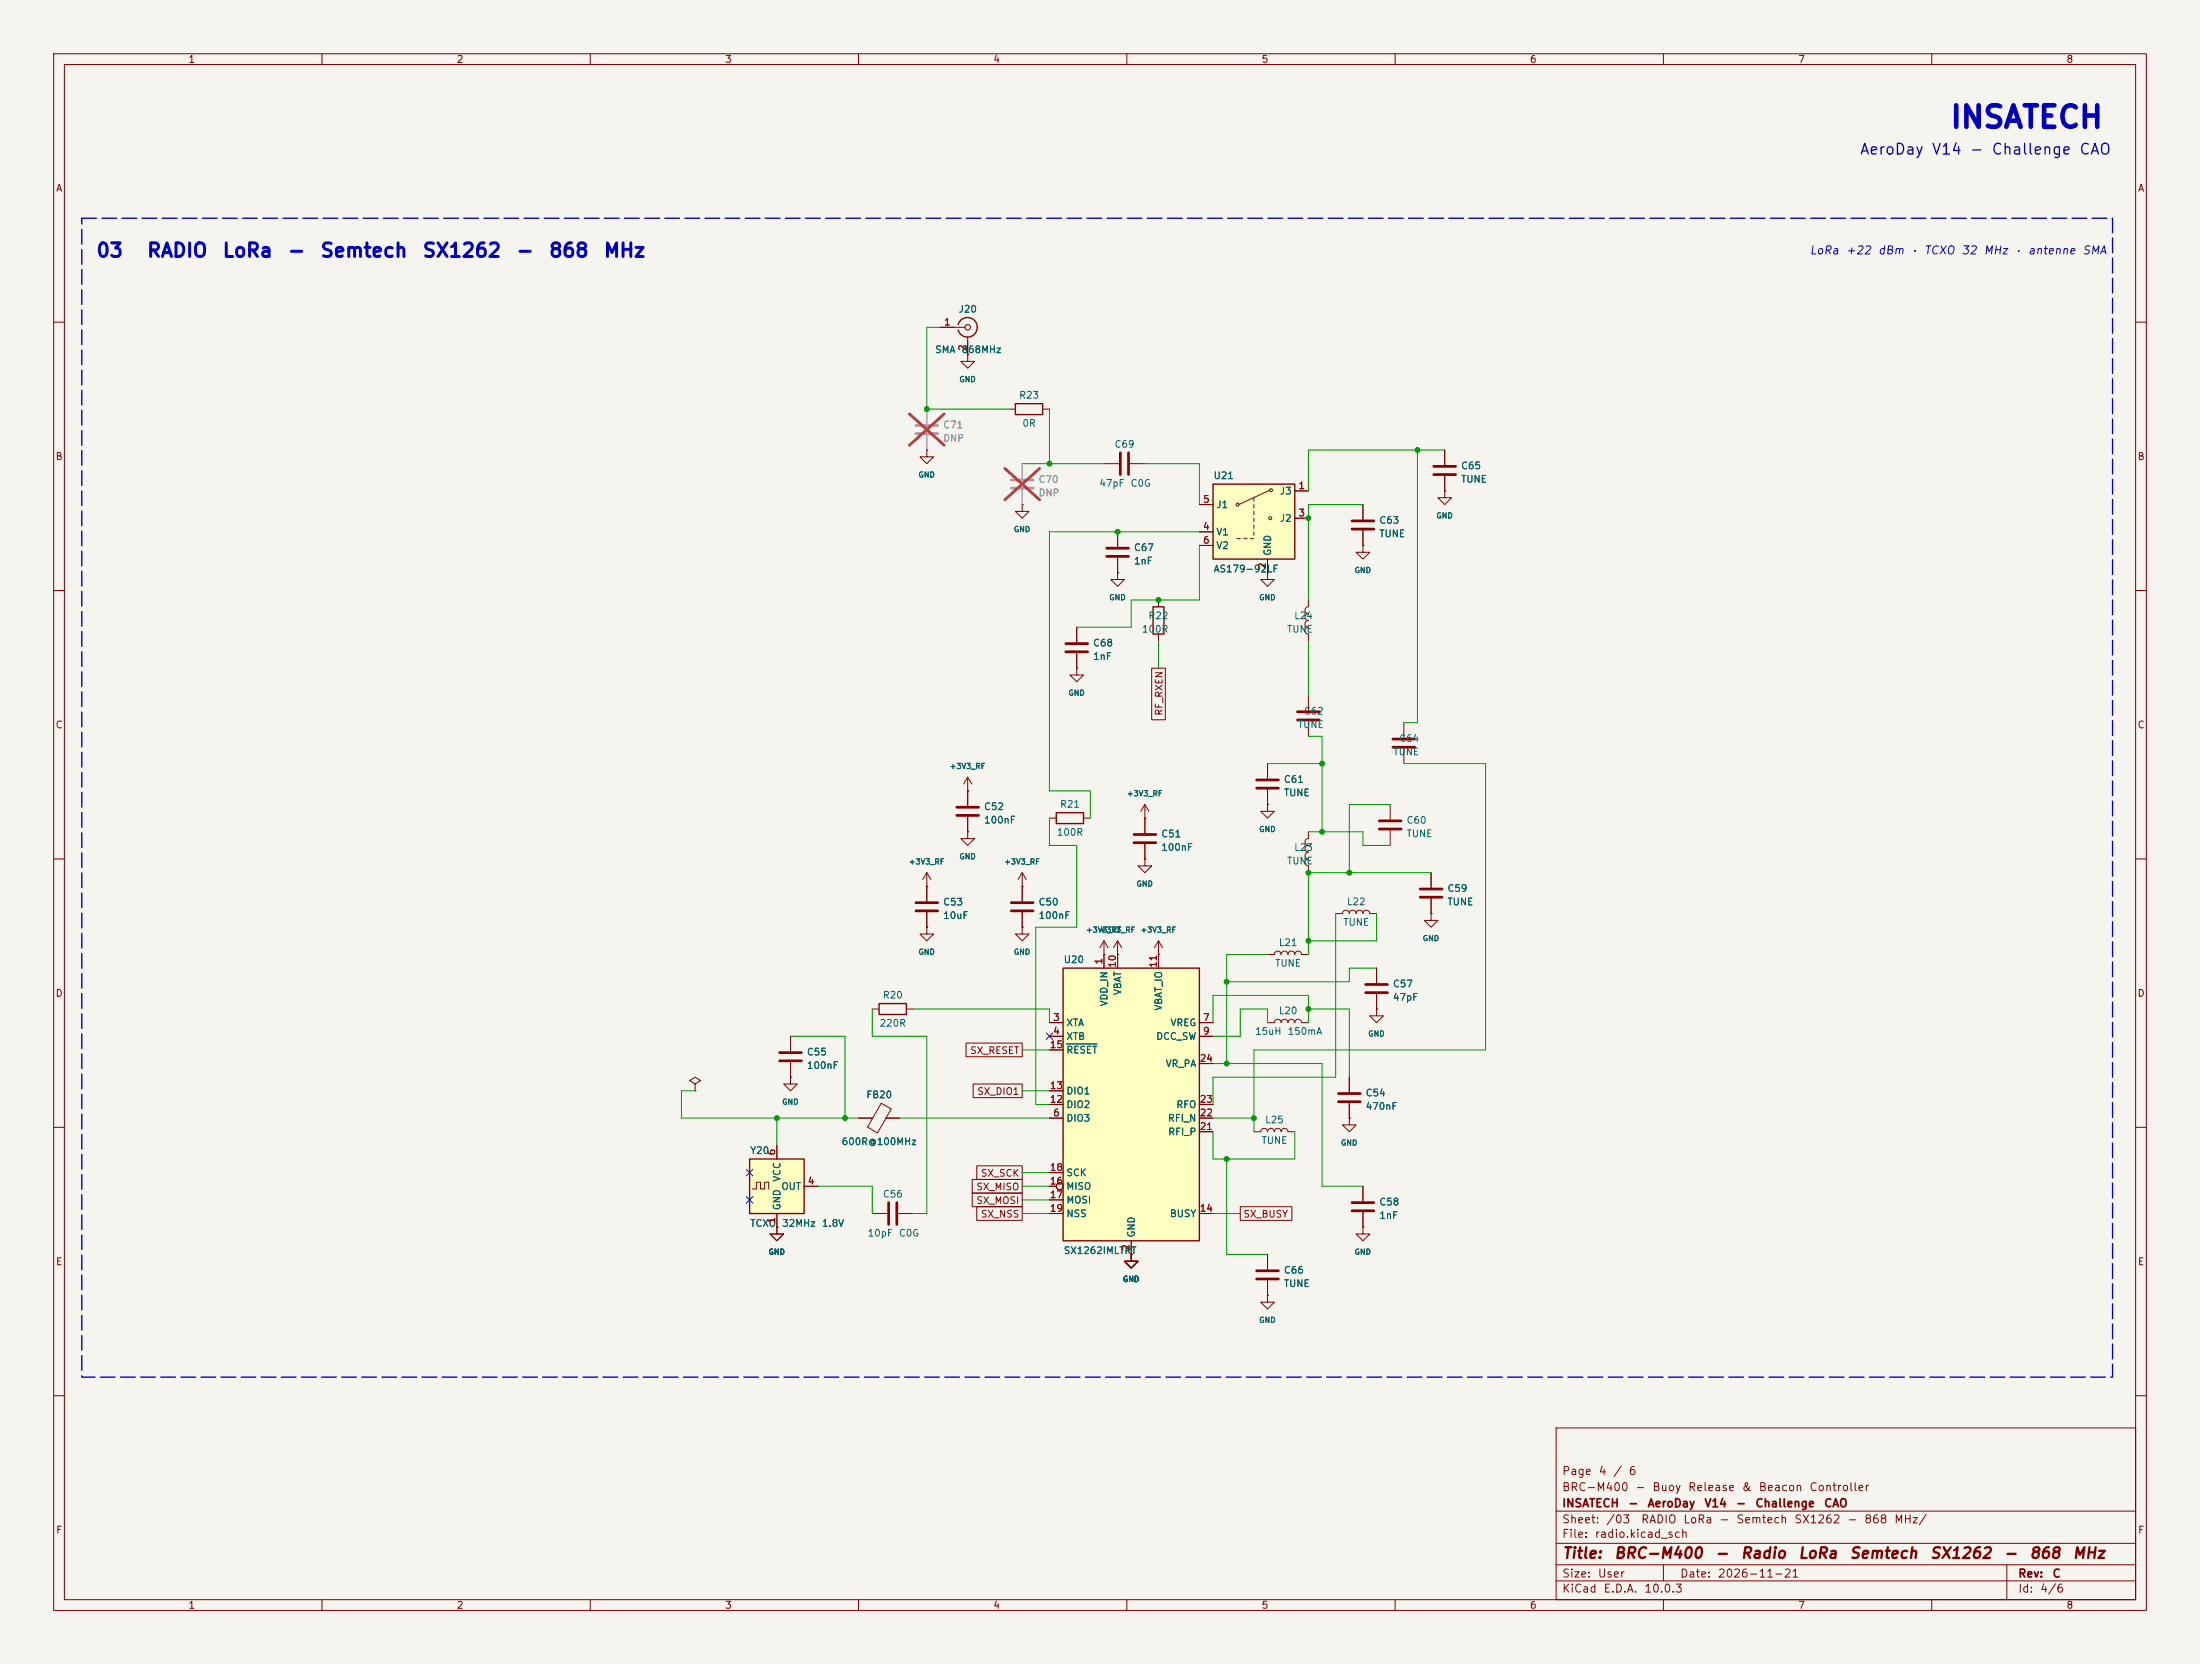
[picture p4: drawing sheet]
<svg xmlns="http://www.w3.org/2000/svg" width="410mm" height="310mm" viewBox="0 0 410 310" stroke-linecap="round" stroke-linejoin="round" font-family="sans-serif">
<path d="M0 0h410v310h-410z" fill="#f5f4ef" stroke="#f5f4ef" stroke-width=".19"/>
<g fill="none" stroke="#840000" stroke-width=".19">
<path d="M10 10h390v290h-390zM12 12h386v286h-386zM60 10v2M110 10v2M160 10v2M210 10v2M260 10v2M310 10v2M360 10v2M10 60h2M398 60h2M10 110h2"/>
<path d="M398 110h2M213.4 152.4h.1M213.4 149.9v5.3M213.4 157.2v2.8M213.4 149.9l-.8 1.2M213.4 149.9l.7 1.2M10 160h2M398 160h2M162.6 188h1.2M168.9 188h1.3M10 210h2M129.5 201.9l1.1-.6-1.1-.6-1 .6 1 .6v1.3"/>
<path d="M129.5 203.2h.1M251.5 208.3v1.3h1.2l-1.2 1.2-1.3-1.2h1.3M251.5 208.3h.1M398 210h2M144.8 228.6v1.3h1.2l-1.2 1.3-1.3-1.3h1.3M144.8 228.6h.1M162.6 226.1h2.8M167.4 226.1h2.8M10 260h2M290 266h108v32h-108zM398 260h2M60 298v2"/>
<path d="M110 298v2M160 298v2M210 298v2M260 298v2M290 294.5h108M290 291.5h108M290 287.5h108M290 281.5h108M310 291.5v3M310 298v2M360 298v2M374 291.5v6.5"/>
</g>
<path d="M211.3 155.5h4.1M211.3 157h4.1M165.6 224v4.1M167.1 224v4.1" fill="none" stroke="#840000" stroke-width=".51"/>
<path d="M163.8 187h5.1v2h-5.1z" fill="none" stroke="#840000" stroke-width=".25"/>
<path d="M139.7 215.9h10.2v10.2h-10.2z" fill="#ffffc2"/>
<path d="M139.7 215.9h10.2v10.2h-10.2z" fill="none" stroke="#840000" stroke-width=".25"/>
<g fill="none" stroke="#840000" stroke-width=".19">
<path d="M172.7 83.8v1.3h1.3l-1.3 1.3-1.3-1.3h1.3M172.7 83.8h.1M200.7 116.9v2.8M236.2 106.7v1.3h1.3l-1.3 1.2-1.3-1.2h1.3M236.2 106.7h.1M243.8 114.3a.64 .64 0 0 0-.6 .6 .64 .64 0 0 0 .6 .7 .64 .64 0 0 0-.6 .6 .64 .64 0 0 0 .6 .6 .64 .64 0 0 0-.6 .7 .64 .64 0 0 0 .6 .6v1.3M243.8 111.8v1.2a.64 .64 0 0 0-.6 .7 .64 .64 0 0 0 .6 .6M200.7 124.5v1.2h1.2l-1.2 1.3-1.3-1.3h1.3M200.7 124.5h.1M200.7 121.7v2.8M180.3 147.3h.1M180.3 155v1.2h1.3l-1.3 1.3-1.2-1.3h1.2"/>
<path d="M180.3 155h.1M180.3 144.8l-.7 1.3M180.3 144.8l.8 1.3M180.3 144.8v2.5M236.2 149.9v1.2h1.3l-1.3 1.3-1.3-1.3h1.3M236.2 149.9h.1M213.4 160v1.3h1.2l-1.2 1.3-1.3-1.3h1.3M213.4 160h.1M236.2 190.5h1.3a.64 .64 0 0 1 .6-.6 .64 .64 0 0 1 .7 .6 .64 .64 0 0 1 .6-.6 .64 .64 0 0 1 .6 .6 .64 .64 0 0 1 .7-.6 .64 .64 0 0 1 .6 .6 .64 .64 0 0 1 .6-.6 .64 .64 0 0 1 .7 .6h1.2M144.8 213.4v2.5M233.7 210.8h1.2a.64 .64 0 0 1 .7-.6 .64 .64 0 0 1 .6 .6 .64 .64 0 0 1 .7-.6 .64 .64 0 0 1 .6 .6 .64 .64 0 0 1 .6-.6 .64 .64 0 0 1 .7 .6 .64 .64 0 0 1 .6-.6 .64 .64 0 0 1 .6 .6h1.3M251.5 200.7v2.8"/>
<path d="M251.5 205.5v2.8M140.2 221.5h.8v-1.3h.7v1.3h.8v-1.3h.8v1.3M144.8 226.1v2.5M149.9 221h2.5M210.8 233.7v1.3h1.3l-1.3 1.2-1.3-1.2h1.3M210.8 233.7h.1M236.2 233.7v2.8M236.2 238.5v2.8"/>
</g>
<path d="M198.6 119.9h4.1M198.6 121.4h4.1M249.4 203.7h4.1M249.4 205.3h4.1M234.2 236.7h4.1M234.2 238.3h4.1" fill="none" stroke="#840000" stroke-width=".51"/>
<path d="M170.7 79.3h4.1M170.7 80.8h4.1M188.5 89.4h4M188.5 91h4" fill="none" stroke="#9c9b98" stroke-width=".51"/>
<path d="M172.7 76.2v2.8M172.7 81v2.8M190.5 86.4v2.8M190.5 91.2v2.8" fill="none" stroke="#9c9b98" stroke-width=".19"/>
<path d="M169.5 77.1l6.5 5.8M176 77.1l-6.5 5.8M187.3 87.3l6.4 5.8M193.7 87.3l-6.4 5.8" fill="none" stroke="#e12e31" stroke-width=".46"/>
<path d="M226.1 90.2h15.2v14h-15.2z" fill="#ffffc2"/>
<g fill="none" stroke="#840000" stroke-width=".19">
<path d="M223.5 99.1h2.6M223.5 94h2.6M233.7 92.7v.7M233.7 94v.6M233.7 95.3v.6M233.7 96.5v.7M233.7 97.8v.6M233.7 99.1v.6M236.6 91.3l-5.7 2.7M241.3 91.5h2.5M241.3 96.5h2.5M223.5 101.6h2.6"/>
<path d="M230.5 100.3h.6M231.8 100.3h.6M233 100.3h.7M236.2 104.2v2.5M243.8 129.6v2.8M243.8 134.4v2.8M254 228.6v1.3h1.3l-1.3 1.3-1.3-1.3h1.3M254 228.6h.1M236.2 241.3v1.3h1.3l-1.3 1.3-1.3-1.3h1.3M236.2 241.3h.1"/>
<circle cx="230.6" cy="94" r=".28"/>
<circle cx="236.7" cy="96.5" r=".28"/>
<circle cx="236.9" cy="91.3" r=".28"/>
</g>
<path d="M226.1 90.2h15.2v14h-15.2z" fill="none" stroke="#840000" stroke-width=".25"/>
<path d="M241.8 134.1h4.1M241.8 132.6h4.1" fill="none" stroke="#840000" stroke-width=".51"/>
<path d="M198.1 180.4h25.4v50.8h-25.4z" fill="#ffffc2"/>
<path d="M178.6 60.5a1.81 1.81 0 0 1 2.7-1 1.81 1.81 0 0 1 .1 2.9 1.81 1.81 0 0 1-2.8-.9M189.2 75.2h5.1v2h-5.1zM214.9 113h2v5.1h-2zM196.8 151.4h5.1v2h-5.1zM198.1 180.4h25.4v50.8h-25.4z" fill="none" stroke="#840000" stroke-width=".25"/>
<g fill="none" stroke="#840000" stroke-width=".19">
<path d="M175.3 61h4.5M180.3 66.1v1.2h1.3l-1.3 1.3-1.2-1.3h1.2M180.3 66.1h.1M180.3 62.8v3.3M188 76.2h1.2M194.3 76.2h1.3M172.7 83.8h.1M190.5 94v1.3h1.3l-1.3 1.2-1.3-1.2h1.3M190.5 94h.1M205.7 86.4h2.8M208.3 99.1v2.8M210.6 86.4h2.8"/>
<path d="M223.5 99.1h2.6M223.5 94h2.6M241.3 91.5h2.5M241.3 96.5h2.5M254 94v2.8M254 98.8v2.8M269.2 91.5v1.2h1.3l-1.3 1.3-1.2-1.3h1.2M269.2 91.5h.1M269.2 83.8v2.8M269.2 88.7v2.8M200.7 116.9v2.8M208.3 106.7v1.3h1.2l-1.2 1.2-1.3-1.2h1.3"/>
<path d="M208.3 106.7h.1M208.3 103.9v2.8M215.9 111.8v1.2M215.9 118.1v1.3M223.5 101.6h2.6M236.2 106.7h.1M236.2 104.2v2.5M254 101.6v1.3h1.3l-1.3 1.3-1.3-1.3h1.3M254 101.6h.1M200.7 124.5h.1M200.7 121.7v2.8M214.6 124.5h2.6v9.6h-2.6z"/>
<path d="M261.6 134.6v2.8M261.6 139.5v2.8M180.3 147.3h.1M180.3 155h.1M180.3 147.3v2.8M180.3 152.2v2.8M195.6 152.4h1.2M201.9 152.4h1.3M213.4 152.4h.1M213.4 152.4v2.8M213.4 157.2v2.8M236.2 149.9h.1"/>
<path d="M236.2 142.3v2.8M236.2 147.1v2.8M243.8 155v1.2a.64 .64 0 0 0-.6 .7 .64 .64 0 0 0 .6 .6 .64 .64 0 0 0-.6 .6 .64 .64 0 0 0 .6 .7 .64 .64 0 0 0-.6 .6 .64 .64 0 0 0 .6 .6 .64 .64 0 0 0-.6 .7 .64 .64 0 0 0 .6 .6v1.3M259.1 149.9v2.8M259.1 154.7v2.8M172.7 165.1h.1M172.7 172.7v1.3h1.3l-1.3 1.3-1.3-1.3h1.3M172.7 172.7h.1M172.7 162.6l-.7 1.2M172.7 162.6l.8 1.2M172.7 162.6v5.3M172.7 169.9v2.8"/>
<path d="M190.5 172.7v1.3h1.3l-1.3 1.3-1.3-1.3h1.3M190.5 172.7h.1M190.5 165.1h.1M190.5 162.6v5.3M190.5 169.9v2.8M190.5 162.6l-.8 1.2M190.5 162.6l.8 1.2M205.7 177.8h.1M205.7 175.3v5.1M205.7 175.3l-.7 1.2M205.7 175.3l.8 1.2M208.3 177.8h.1"/>
<path d="M208.3 175.3v5.1M208.3 175.3l-.8 1.2M208.3 175.3l.7 1.2M213.4 160h.1M215.9 177.8h.1M215.9 175.3v5.1M215.9 175.3l-.8 1.2M215.9 175.3l.8 1.2M236.2 177.8h1.3a.64 .64 0 0 1 .6-.6 .64 .64 0 0 1 .7 .6 .64 .64 0 0 1 .6-.6 .64 .64 0 0 1 .6 .6 .64 .64 0 0 1 .7-.6 .64 .64 0 0 1 .6 .6 .64 .64 0 0 1 .6-.6 .64 .64 0 0 1 .7 .6h1.2M248.9 170.2h1.3a.64 .64 0 0 1 .6-.6 .64 .64 0 0 1 .7 .6 .64 .64 0 0 1 .6-.6 .64 .64 0 0 1 .6 .6 .64 .64 0 0 1 .7-.6 .64 .64 0 0 1 .6 .6 .64 .64 0 0 1 .6-.6 .64 .64 0 0 1 .7 .6h1.2M266.7 170.2v1.3h1.3l-1.3 1.2-1.3-1.2h1.3M266.7 170.2h.1"/>
<path d="M266.7 162.6v2.8M266.7 167.4v2.8M147.3 193.1v2.8M147.3 197.9v2.8M180 194.3h10.5v2.6h-10.5zM195.6 190.5h2.5M195.6 193.1h2.5M195.6 195.6h2.5M223.5 190.5h2.6M223.5 193.1h2.6M223.5 198.1h2.6M256.5 188v1.2h1.3l-1.3 1.3-1.2-1.3h1.2"/>
<path d="M256.5 188h.1M256.5 180.4v2.8M256.5 185.2v2.8M144.8 213.4v2.5M147.3 200.7v1.2h1.3l-1.3 1.3-1.3-1.3h1.3M147.3 200.7h.1M160 208.3h2.6M164.2 205.5l1.9 1.1-2.6 4.5-1.8-1.1zM165.1 208.3h2.5M181.2 219.7h9.3v2.6h-9.3zM181.4 201.9h9.1v2.6h-9.1zM182 217.2h8.5v2.5h-8.5z"/>
<path d="M195.6 208.3h2.5M195.6 205.8h2.5M195.6 203.2h2.5M195.6 218.5h2.5M223.5 208.3h2.6M223.5 205.8h2.6M223.5 210.8h2.6M251.5 208.3h.1M251.5 200.7v2.8M251.5 205.5v2.8M144.8 228.6h.1M144.8 226.1v2.5"/>
<path d="M149.9 221h2.5M181.2 222.3h9.3v2.5h-9.3zM182 224.8h8.5v2.5h-8.5zM195.6 226.1h2.5M195.6 221h1.2M195.6 223.5h2.5M210.8 233.7h.1M210.8 231.2v2.5M223.5 226.1h2.6M231.1 224.8h9.7v2.5h-9.7zM236.2 233.7v2.8M236.2 238.5v2.8"/>
<path d="M254 228.6h.1M254 221v2.8M254 225.8v2.8M236.2 241.3h.1"/>
<circle cx="197.5" cy="221" r=".63"/>
</g>
<path d="M198.8 194.5h5.6" fill="none" stroke="#006464" stroke-width=".19"/>
<g fill="none" stroke="#840000" stroke-width=".51">
<path d="M208.8 84.3v4.1M210.3 84.3v4.1M252 97h4M252 98.6h4M267.2 86.9h4.1M267.2 88.4h4.1M206.2 102.1h4.1M206.2 103.7h4.1M259.6 139.2h4.1M259.6 137.7h4.1M178.3 150.4h4.1M178.3 151.9h4.1"/>
<path d="M234.2 145.3h4.1M234.2 146.8h4.1M257 152.9h4.1M257 154.5h4.1M170.7 168.2h4.1M170.7 169.7h4.1M188.5 168.2h4M188.5 169.7h4M264.7 165.6h4M264.7 167.2h4M145.3 196.1h4.1M145.3 197.6h4.1"/>
<path d="M254.5 183.4h4.1M254.5 184.9h4.1M252 224h4M252 225.6h4"/>
</g>
<circle cx="180.3" cy="61" r=".51" fill="none" stroke="#840000" stroke-width=".2"/>
<g fill="none" stroke="#009600" stroke-width=".19">
<path d="M175.3 61h-2.6v15.2h15.3M195.6 76.2v10.2M190.5 86.4h15.2M213.4 86.4h10.1v7.6M223.5 99.1h-27.9v48.2h7.6v5.1M254 94h-10.2v17.8M264.2 83.8v50.8h-2.6M269.2 83.8h-25.4v7.7M215.9 119.4v5.1M223.5 101.6v10.2h-12.7v5.1h-10.1M243.8 119.4v10.2M243.8 137.2h2.6v17.8"/>
<path d="M195.6 152.4v5.1h5.1v15.2h-7.7v33.1h2.6M236.2 142.3h10.2M243.8 155h10.2v2.5h5.1M259.1 149.9h-7.6v12.7M261.6 142.3h15.3v53.3h-43.2v15.2M236.2 177.8h-7.6v20.3M248.9 170.2v30.5h-22.8v5.1M256.5 170.2v5.1h-12.7M266.7 162.6h-22.9v15.2M147.3 193.1h10.2v15.2M162.6 188v5.1h10.1v33h-2.5M170.2 188h25.4v2.5"/>
<path d="M190.5 195.6h5.1M226.1 190.5v-5.1h17.7v5.1M226.1 198.1h20.3v22.9h7.6M236.2 190.5v-2.5h-5.1v5.1h-5M243.8 188h7.7v12.7M256.5 180.4h-5v2.5h-22.9M129.5 203.2h-2.5v5.1h33M144.8 208.3v5.1M167.6 208.3h28M190.5 203.2h5.1M190.5 218.5h5.1M226.1 210.8v5.1h15.2v-5.1"/>
<path d="M226.1 208.3h7.6M228.6 215.9v17.8h7.6M152.4 221h10.2v5.1M190.5 226.1h5.1M190.5 221h5.1M190.5 223.5h5.1M226.1 226.1h5"/>
</g>
<path d="M195 192.4l1.2 1.3M196.2 192.4l-1.2 1.3M139.1 217.8l1.2 1.3M140.3 217.8l-1.2 1.3M139.1 222.9l1.2 1.2M140.3 222.9l-1.2 1.2" fill="none" stroke="#000084" stroke-width=".19"/>
<path d="M15.2 40.7h378.5v215.9h-378.5z" fill="none" stroke="#0000c2" stroke-width=".25" stroke-dasharray="2.7 1"/>
<path d="M172.7 76.2v2.8M172.7 81v2.8M190.5 86.4v2.8M190.5 91.2v2.8" fill="none" stroke="#9c9b98" stroke-width=".19"/>
<path d="M169.5 77.1l6.5 5.8M176 77.1l-6.5 5.8M187.3 87.3l6.4 5.8M193.7 87.3l-6.4 5.8" fill="none" stroke="#e12e31" stroke-width=".46"/>
<g fill="#009600" stroke="#009600" stroke-width=".19">
<circle cx="228.6" cy="215.9" r=".46"/>
<circle cx="157.5" cy="208.3" r=".46"/>
<circle cx="144.8" cy="208.3" r=".46"/>
<circle cx="243.8" cy="188" r=".46"/>
<circle cx="228.6" cy="198.1" r=".46"/>
<circle cx="228.6" cy="182.9" r=".46"/>
<circle cx="233.7" cy="208.3" r=".46"/>
<circle cx="246.4" cy="155" r=".46"/>
<circle cx="246.4" cy="142.3" r=".46"/>
<circle cx="208.3" cy="99.1" r=".46"/>
<circle cx="195.6" cy="86.4" r=".46"/>
<circle cx="243.8" cy="96.5" r=".46"/>
<circle cx="215.9" cy="111.8" r=".46"/>
<circle cx="243.8" cy="175.3" r=".46"/>
<circle cx="243.8" cy="162.6" r=".46"/>
<circle cx="251.5" cy="162.6" r=".46"/>
<circle cx="172.7" cy="76.2" r=".46"/>
<circle cx="264.2" cy="83.8" r=".46"/>
</g>
<text font-size="4" fill="#0000c2" x="363.2" y="24.8">INSATECH</text>
<g font-size="2.5" fill="#0000c2">
<text x="17.8" y="48.6">03</text>
<text x="27.2" y="48.6">RADIO</text>
<text x="41.3" y="48.6">LoRa</text>
<text x="53.4" y="48.6">-</text>
<text x="59.5" y="48.6">Semtech</text>
<text x="78.6" y="48.6">SX1262</text>
<text x="96" y="48.6">-</text>
<text x="102.1" y="48.6">868</text>
<text x="112.4" y="48.6">MHz</text>
</g>
<text font-size="2" fill="#0000c2" x="346.5" y="29.3">AeroDay V14 - Challenge CAO</text>
<g font-size="2" fill="#840000">
<text x="291" y="290.8">Title:</text>
<text x="300.7" y="290.8">BRC-M400</text>
<text x="319.5" y="290.8">-</text>
<text x="324.3" y="290.8">Radio</text>
<text x="335" y="290.8">LoRa</text>
<text x="344.5" y="290.8">Semtech</text>
<text x="359.5" y="290.8">SX1262</text>
<text x="373.3" y="290.8">-</text>
<text x="378.1" y="290.8">868</text>
<text x="386.1" y="290.8">MHz</text>
</g>
<g font-size="1.5" fill="#0000c2">
<text x="337.1" y="47.8">LoRa</text>
<text x="343.9" y="47.8">+22</text>
<text x="349.9" y="47.8">dBm</text>
<text x="356" y="47.8">·</text>
<text x="358.5" y="47.8">TCXO</text>
<text x="365.4" y="47.8">32</text>
<text x="369.6" y="47.8">MHz</text>
<text x="375.4" y="47.8">·</text>
<text x="377.8" y="47.8">antenne</text>
<text x="388" y="47.8">SMA</text>
</g>
<g font-size="1.5" fill="#840000">
<text x="291" y="275.2">Page</text>
<text x="297.8" y="275.2">4</text>
<text x="300.5" y="275.2">/</text>
<text x="303.4" y="275.2">6</text>
<text x="291" y="281.2">INSATECH</text>
<text x="291" y="278.2">BRC-M400</text>
<text x="303.3" y="281.2">-</text>
<text x="304.7" y="278.2">-</text>
<text x="306.9" y="281.2">AeroDay</text>
<text x="307.8" y="278.2">Buoy</text>
<text x="314.5" y="278.2">Release</text>
<text x="317.5" y="281.2">V14</text>
<text x="323.4" y="281.2">-</text>
<text x="324.5" y="278.2">&amp;</text>
<text x="327" y="281.2">Challenge</text>
<text x="327.6" y="278.2">Beacon</text>
<text x="337.1" y="278.2">Controller</text>
<text x="339.8" y="281.2">CAO</text>
<text x="291" y="286.9">File:</text>
<text x="291" y="284.2">Sheet:</text>
<text x="297.1" y="286.9">radio.kicad_sch</text>
<text x="299.2" y="284.2">/03</text>
<text x="305.7" y="284.2">RADIO</text>
<text x="313.6" y="284.2">LoRa</text>
<text x="320.3" y="284.2">-</text>
<text x="323.5" y="284.2">Semtech</text>
<text x="334.3" y="284.2">SX1262</text>
<text x="344.1" y="284.2">-</text>
<text x="347.3" y="284.2">868</text>
<text x="352.9" y="284.2">MHz/</text>
<text x="291" y="297.1">KiCad</text>
<text x="291" y="294.3">Size:</text>
<text x="297.7" y="294.3">User</text>
<text x="298.7" y="297.1">E.D.A.</text>
<text x="306.3" y="297.1">10.0.3</text>
<text x="313" y="294.3">Date:</text>
<text x="320" y="294.3">2026-11-21</text>
<text x="376" y="294.3">Rev:</text>
<text x="376" y="297.1">Id:</text>
<text x="380.1" y="297.1">4/6</text>
<text x="382.4" y="294.3">C</text>
</g>
<g font-size="1.3" fill="#840000">
<text x="35" y="12">1</text>
<text x="85" y="12">2</text>
<text x="135" y="12">3</text>
<text x="185" y="12">4</text>
<text x="235" y="12">5</text>
<text x="285" y="12">6</text>
<text x="335" y="12">7</text>
<text x="385" y="12">8</text>
<text x="10.3" y="36">A</text>
<text x="398.3" y="36">A</text>
<text x="10.3" y="86">B</text>
<text x="398.3" y="86">B</text>
<text x="10.3" y="136">C</text>
<text x="217" y="133.4" transform="rotate(-90 217 133.4)">RF_RXEN</text>
<text x="398.3" y="136">C</text>
<text x="10.3" y="186">D</text>
<text x="398.3" y="186">D</text>
<text x="180.7" y="196.7">SX_RESET</text>
<text x="182" y="204.3">SX_DIO1</text>
<text x="182.7" y="219.5">SX_SCK</text>
<text x="181.8" y="222.1">SX_MISO</text>
<text x="181.8" y="224.6">SX_MOSI</text>
<text x="182.7" y="227.1">SX_NSS</text>
<text x="231.6" y="227.1">SX_BUSY</text>
<text x="10.3" y="236">E</text>
<text x="398.3" y="236">E</text>
<text x="10.3" y="286">F</text>
<text x="398.3" y="286">F</text>
<text x="35" y="300">1</text>
<text x="85" y="300">2</text>
<text x="135" y="300">3</text>
<text x="185" y="300">4</text>
<text x="235" y="300">5</text>
<text x="285" y="300">6</text>
<text x="335" y="300">7</text>
<text x="385" y="300">8</text>
</g>
<g font-size="1.3" fill="#006464">
<text x="178.5" y="58.5">J20</text>
<text x="174.2" y="66.1">SMA</text>
<text x="179.1" y="66.1">868MHz</text>
<text x="189.8" y="74.6">R23</text>
<text x="190.4" y="79.8">0R</text>
<text x="207.6" y="83.7">C69</text>
<text x="226.1" y="89.6">U21</text>
<text x="272.2" y="87.7">C65</text>
<text x="204.8" y="91">47pF</text>
<text x="210.6" y="91">C0G</text>
<text x="226.6" y="95">J1</text>
<text x="238.4" y="92.4">J3</text>
<text x="272.2" y="90.2">TUNE</text>
<text x="226.6" y="100">V1</text>
<text x="238.4" y="97.5">J2</text>
<text x="256.9" y="97.9">C63</text>
<text x="256.9" y="100.4">TUNE</text>
<text x="211.2" y="105.5">1nF</text>
<text x="211.2" y="103">C67</text>
<text x="226.1" y="106.9">AS179-92LF</text>
<text x="226.6" y="102.6">V2</text>
<text x="237.2" y="103.7" transform="rotate(-90 237.2 103.7)">GND</text>
<text x="212.7" y="118.2">100R</text>
<text x="213.9" y="115.7">R22</text>
<text x="239.7" y="118.2">TUNE</text>
<text x="241.1" y="115.7">L24</text>
<text x="203.6" y="123.2">1nF</text>
<text x="203.6" y="120.7">C68</text>
<text x="241.8" y="135.9">TUNE</text>
<text x="242.9" y="133.4">C62</text>
<text x="259.6" y="141">TUNE</text>
<text x="260.7" y="138.5">C64</text>
<text x="239.2" y="146.1">C61</text>
<text x="239.2" y="148.6">TUNE</text>
<text x="183.3" y="153.7">100nF</text>
<text x="183.3" y="151.2">C52</text>
<text x="197.4" y="150.8">R21</text>
<text x="262" y="153.8">C60</text>
<text x="196.8" y="156">100R</text>
<text x="216.3" y="158.8">100nF</text>
<text x="216.3" y="156.3">C51</text>
<text x="239.7" y="161.3">TUNE</text>
<text x="241.1" y="158.8">L23</text>
<text x="262" y="156.3">TUNE</text>
<text x="269.6" y="166.5">C59</text>
<text x="175.7" y="169">C53</text>
<text x="175.7" y="171.5">10uF</text>
<text x="193.4" y="171.5">100nF</text>
<text x="193.4" y="169">C50</text>
<text x="250.2" y="172.8">TUNE</text>
<text x="250.9" y="168.9">L22</text>
<text x="269.6" y="169">TUNE</text>
<text x="198.1" y="179.7">U20</text>
<text x="238.2" y="176.6">L21</text>
<text x="209.3" y="185.5" transform="rotate(-90 209.3 185.5)">VBAT</text>
<text x="237.5" y="180.4">TUNE</text>
<text x="259.5" y="184.2">C57</text>
<text x="163.8" y="191.6">220R</text>
<text x="164.4" y="186.3">R20</text>
<text x="198.6" y="191.5">XTA</text>
<text x="206.7" y="187.6" transform="rotate(-90 206.7 187.6)">VDD_IN</text>
<text x="216.9" y="188.4" transform="rotate(-90 216.9 188.4)">VBAT_IO</text>
<text x="218" y="191.5">VREG</text>
<text x="238.2" y="189.3">L20</text>
<text x="259.5" y="186.7">47pF</text>
<text x="150.3" y="196.9">C55</text>
<text x="198.6" y="194">XTB</text>
<text x="198.6" y="196.6">RESET</text>
<text x="215.4" y="194">DCC_SW</text>
<text x="233.8" y="193.1">15uH</text>
<text x="239.9" y="193.1">150mA</text>
<text x="150.3" y="199.4">100nF</text>
<text x="217.1" y="199.1">VR_PA</text>
<text x="161.3" y="204.9">FB20</text>
<text x="198.6" y="209.3">DIO3</text>
<text x="198.6" y="206.7">DIO2</text>
<text x="198.6" y="204.2">DIO1</text>
<text x="217.5" y="209.3">RFI_N</text>
<text x="219.1" y="206.7">RFO</text>
<text x="235.7" y="209.6">L25</text>
<text x="254.4" y="207.1">470nF</text>
<text x="254.4" y="204.6">C54</text>
<text x="139.7" y="215.3">Y20</text>
<text x="156.7" y="213.6">600R@100MHz</text>
<text x="217.6" y="211.8">RFI_P</text>
<text x="235" y="213.4">TUNE</text>
<text x="145.5" y="222">OUT</text>
<text x="145.8" y="220.3" transform="rotate(-90 145.8 220.3)">VCC</text>
<text x="198.6" y="222">MISO</text>
<text x="198.6" y="219.4">SCK</text>
<text x="145.8" y="225.6" transform="rotate(-90 145.8 225.6)">GND</text>
<text x="164.4" y="223.4">C56</text>
<text x="198.6" y="224.5">MOSI</text>
<text x="198.6" y="227">NSS</text>
<text x="217.9" y="227">BUSY</text>
<text x="256.9" y="227.4">1nF</text>
<text x="256.9" y="224.9">C58</text>
<text x="139.7" y="228.8">TCXO</text>
<text x="145.7" y="228.8">32MHz</text>
<text x="153.1" y="228.8">1.8V</text>
<text x="161.6" y="230.7">10pF</text>
<text x="167.4" y="230.7">C0G</text>
<text x="198.1" y="233.9">SX1262IMLTRT</text>
<text x="211.8" y="230.7" transform="rotate(-90 211.8 230.7)">GND</text>
<text x="239.2" y="237.6">C66</text>
<text x="239.2" y="240.1">TUNE</text>
</g>
<g font-size="1.3" fill="#a90000">
<text x="175.8" y="61">1</text>
<text x="180.3" y="65.5" transform="rotate(-90 180.3 65.5)">2</text>
<text x="224.1" y="94">5</text>
<text x="241.9" y="91.4">1</text>
<text x="224.1" y="99.1">4</text>
<text x="224.1" y="101.6">6</text>
<text x="241.9" y="96.5">3</text>
<text x="236.2" y="106.1" transform="rotate(-90 236.2 106.1)">2</text>
<text x="205.7" y="179.8" transform="rotate(-90 205.7 179.8)">1</text>
<text x="208.3" y="180.4" transform="rotate(-90 208.3 180.4)">10</text>
<text x="215.9" y="180.4" transform="rotate(-90 215.9 180.4)">11</text>
<text x="196.1" y="190.5">3</text>
<text x="224.1" y="190.5">7</text>
<text x="195.5" y="195.6">15</text>
<text x="196.1" y="193">4</text>
<text x="224.1" y="193">9</text>
<text x="195.5" y="203.2">13</text>
<text x="223.5" y="198.1">24</text>
<text x="195.5" y="205.7">12</text>
<text x="196.1" y="208.3">6</text>
<text x="223.5" y="208.3">22</text>
<text x="223.5" y="205.7">23</text>
<text x="144.8" y="215.4" transform="rotate(-90 144.8 215.4)">6</text>
<text x="223.5" y="210.8">21</text>
<text x="150.4" y="221">4</text>
<text x="195.5" y="221">16</text>
<text x="195.5" y="218.4">18</text>
<text x="195.5" y="223.5">17</text>
<text x="195.5" y="226.1">19</text>
<text x="223.5" y="226.1">14</text>
<text x="144.8" y="228.1" transform="rotate(-90 144.8 228.1)">1</text>
<text x="210.8" y="233.1" transform="rotate(-90 210.8 233.1)">2</text>
</g>
<g font-size="1.3" fill="#939391">
<text x="175.7" y="82.6">DNP</text>
<text x="175.7" y="80.1">C71</text>
<text x="193.4" y="92.8">DNP</text>
<text x="193.4" y="90.3">C70</text>
</g>
<g font-size="1" fill="#006464">
<text x="178.7" y="71.4">GND</text>
<text x="171.1" y="89.2">GND</text>
<text x="188.8" y="99.4">GND</text>
<text x="267.6" y="96.8">GND</text>
<text x="252.3" y="107">GND</text>
<text x="206.6" y="112.1">GND</text>
<text x="234.6" y="112.1">GND</text>
<text x="199" y="129.8">GND</text>
<text x="176.9" y="143.5">+3V3_RF</text>
<text x="209.9" y="148.6">+3V3_RF</text>
<text x="234.6" y="155.2">GND</text>
<text x="169.3" y="161.3">+3V3_RF</text>
<text x="178.7" y="160.3">GND</text>
<text x="187.1" y="161.3">+3V3_RF</text>
<text x="211.7" y="165.4">GND</text>
<text x="204.8" y="174">+3V3_RF</text>
<text x="212.5" y="174">+3V3_RF</text>
<text x="171.1" y="178.1">GND</text>
<text x="188.8" y="178.1">GND</text>
<text x="265" y="175.6">GND</text>
<text x="254.9" y="193.3">GND</text>
<text x="145.7" y="206">GND</text>
<text x="249.8" y="213.7">GND</text>
<text x="143.1" y="234">GND</text>
<text x="252.3" y="234">GND</text>
<text x="209.2" y="239.1">GND</text>
<text x="234.6" y="246.7">GND</text>
</g>
</svg>
